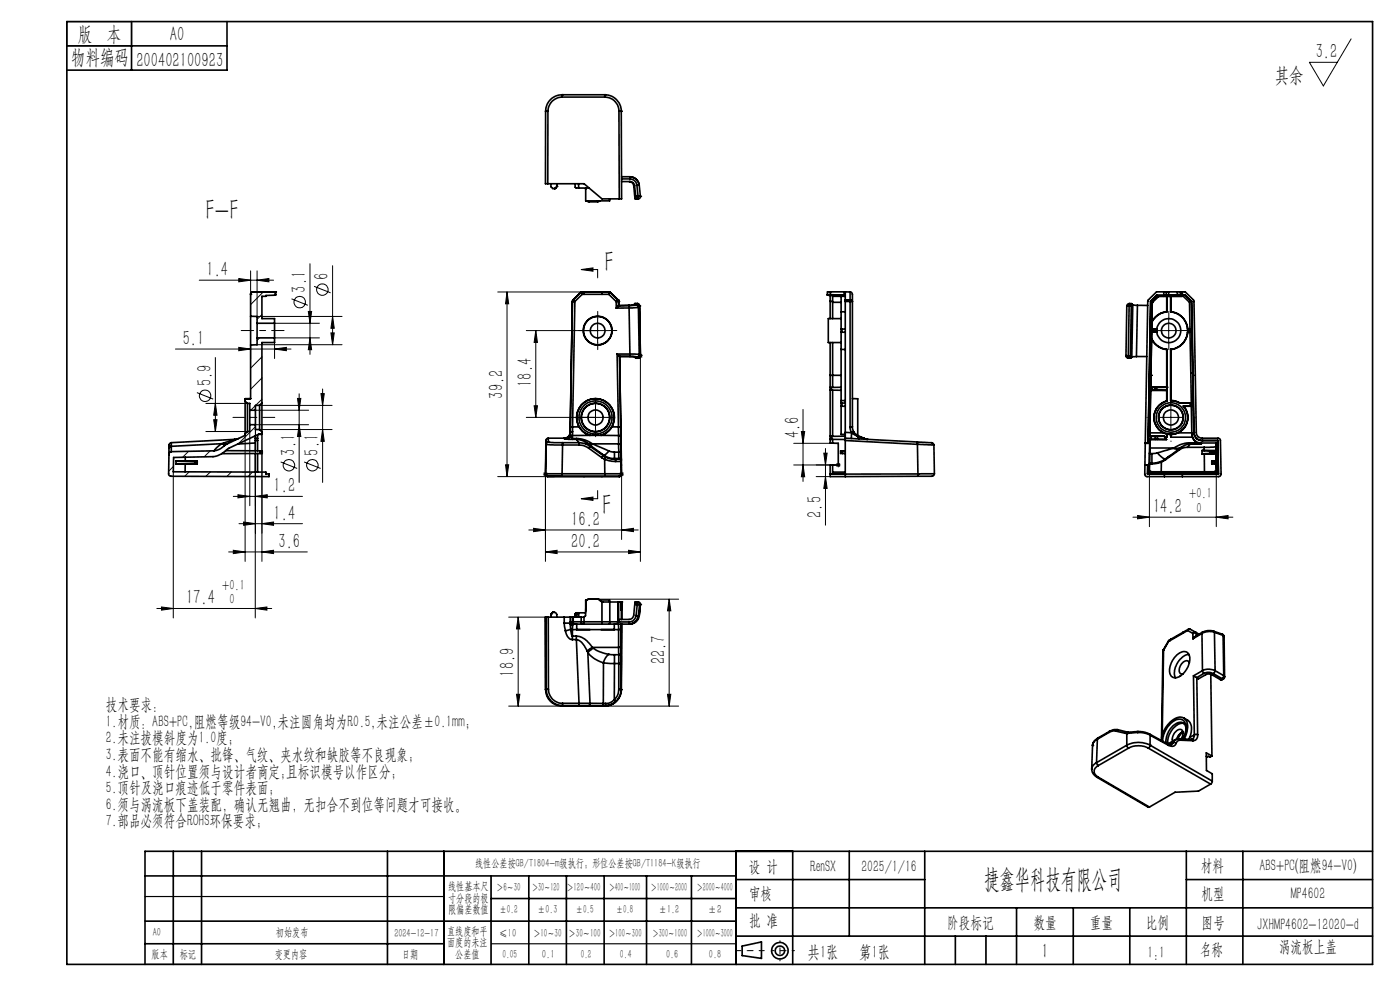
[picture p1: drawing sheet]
<svg xmlns="http://www.w3.org/2000/svg" width="297mm" height="210mm" viewBox="0 0 297 210" stroke-linecap="round" stroke-linejoin="round" font-family="sans-serif">
<g fill="none" stroke="#000" stroke-width=".21">
<path d="M286.6 8.2l-5.9 10-2.9-5h5.9M42.3 59.4h15.7M50.7 59.1l2.5 .3-2.5 .4zM53.2 57.5v9.6M54.5 59.4l2.5-.3v.7zM54.5 57.5v9.6h18.1M65.8 55.9v19.3M70.6 56.4v16.7M123.3 57.2h3.5v1.7M123.3 57.2l2.5-.4v.7zM37.2 74h24.5M45.7 75.8v15.7"/>
<path d="M50.7 73.7l2.5 .3-2.5 .4zM53.2 73.2v2.9M54.5 73.1h18.1M55.1 71.7l-.6 .5M55.6 75.7l-2.4 2.4M55.6 66.7l-1.1 1M55.8 61.9l-2.6 2.7M58.2 68.6h9.6M58.2 71.7h9.6M58.2 74l2.5-.3v.7zM58.2 72.7v3.4M58.2 68.5v.1"/>
<path d="M61.8 63.4l3.5 1.4M65.4 66.1h.7l-.3 2.5zM65.8 71.7l.3 2.5h-.7zM66.6 60.7l3.5 1.4M70.2 70.6h.7l-.3 2.5zM70.6 67.1l.3 2.5h-.7zM105.6 61.9h19.4M107.6 61.9l.3 2.5h-.7zM107.6 61.9v39.2M111.7 70.1h17.6M113.7 70.1v18.4M113.7 70.1l.3 2.5h-.7z"/>
<path d="M126.8 67.6v5M135.4 75.5h.9M135.5 75.1l.7 .7M135.9 75v44.1M136.2 75.1l-.7 .7M245.4 70.1h5M247.9 67.6v5M36.8 98.9l-1 1.1M40 95.7l-1.3 1.3M41.8 83.3l3.4 1.4M43.7 91.5h9.3v15.8M43.7 85.6h9.3"/>
<path d="M44.6 95.6l-1.3 1.3M45.3 89h.7l-.3 2.5zM45.7 85.6l.3 2.5h-.7zM52 92.3v26.8M54.2 87h11.3M54.2 90.1h11.3M54.2 86h16.2M54.2 86l-1 1M54.2 90.5l-3.6 3.6M55.6 92.1v27M55.6 80.2l-2.4 2.4M55.6 84.7l-1.4 1.3"/>
<path d="M59.5 98l3.5 1.4M63.1 84.5h.7l-.3 2.5zM63.5 83.5v18.8M63.5 90.1l.3 2.5h-.7zM64.5 98l3.5 1.4M68.1 83.5h.7l-.4 2.5zM68.4 82.5v19.8M68.4 91.1l.4 2.5h-.7zM70.4 91.1h-16.2v22M107.2 98.6h.7l-.3 2.5zM111.7 88.5h17.1M113.3 86.1h.7l-.3 2.4z"/>
<path d="M126.3 86.1v4.9M168.4 94h9.4M170 91.5h.7l-.3 2.5zM170.4 86.8v15.3M170.4 98.6l.3 2.5h-.7zM174.8 96.1h.7l-.4 2.5zM175.1 95.1v16.3M177.5 98.3l.7 .7M177.8 98.1v1M178.2 98.3l-.7 .7M178.3 98.6h-9.9M243.5 99.7l.7 .7"/>
<path d="M243.8 99.6v12.1M244.2 99.7l-.7 .7M245.9 88.5h5M248.4 86.1v4.9M257.7 99.7l.7 .7M258 99.6v12.1M258.4 99.7l-.7 .7M36.8 100.1v31M40.1 100.1l-.9 .9M44.6 100.1l-.9 .9M48.5 117.1h16.7M49.1 100.1l-.9 1"/>
<path d="M49.5 116.7l2.5 .4-2.5 .3zM49.5 105.3h14.7M50.5 104.9l2.5 .4-2.5 .3zM50.7 111.1h13.5M51.7 110.7l2.5 .4-2.5 .3zM53.6 100.1l-1 1M54.2 100.1v31M54.2 105.3l2.5-.4v.7zM55.6 117.1l2.4-.4v.7zM55.6 111.1l2.4-.4v.7zM105.6 101.1h22.1M112.2 112.4h23.2"/>
<path d="M113.2 112.1l2.5 .3-2.5 .4zM115.2 100.6h1M115.4 100.2l.7 .7M115.7 100.1v19M115.7 117.1l2.5-.4v.7zM115.7 117.1h20.2M116.1 100.2l-.7 .7M123.3 105.8l2.5-.4v.7zM126.8 104.1v1.7h-3.5M131.4 100.6h1M131.5 100.2l.7 .7M131.9 100.1v14.3"/>
<path d="M131.9 112.4l2.5-.3v.7zM132.2 100.2l-.7 .7M133.4 116.7l2.5 .4-2.5 .3zM173.1 101.1h3M175.1 101.1l.4 2.5h-.7zM240.3 109.7h21.2M241.3 109.4l2.5 .3-2.5 .4zM243.3 100.1h1M257.5 100.1h1M258 109.7l2.5-.3v.7zM33.3 129.1h24.3M34.3 128.8l2.5 .3-2.5 .3z"/>
<path d="M54.2 129.1l2.4-.3v.6zM107.9 130.9h8.4M109.9 130.9v18.9M109.9 130.9l.4 2.5h-.7zM126.8 127.1h17.2M142 127.1v22.7M142 127.1l.3 2.5h-.7zM107.9 149.8h11.3M109.6 147.3h.7l-.4 2.5zM128.3 149.8h15.7M141.6 147.3h.7l-.3 2.5z"/>
<circle cx="63.6" cy="64.1" r="1.21"/>
<circle cx="68.4" cy="61.4" r="1.21"/>
<circle cx="43.5" cy="84" r="1.2"/>
<circle cx="61.3" cy="98.7" r="1.21"/>
<circle cx="66.3" cy="98.7" r="1.21"/>
</g>
<g fill="none" stroke="#000" stroke-width=".35">
<path d="M14.2 4.6h277v200h-277zM14.2 9.7h34M27.9 4.6v10.3M48.2 4.6v10.3h-34M115.7 23.6h.5M115.7 23.6h.1M115.7 23.6v15.4h.5M116.2 39h7.7l3.8 3.2h3.7M116.2 23.6v15.4M116.9 39v.6l.4 .4h.3M117.6 40h.1M118.1 39.5h.1"/>
<path d="M118.1 39.5l-.2 .4-.3 .1M118.1 39v.5M119.2 20.6a3 3 0 0 0-3 3M119.2 20.1a3.5 3.5 0 0 0-3.5 3.5M119.2 20.1h.1M119.2 20.1v.5M119.2 20.1h9.1M119.2 20.6h9.1M122 39v.7l.2 .2h.6M122.7 39l.1 .9M122.8 39.9h2.2M124.2 39.9v.3"/>
<path d="M124.2 39.9v2.7h5.1v-.4M128.3 20.6a3 3 0 0 1 3 3M128.3 20.1h.1M128.3 20.1a3.5 3.5 0 0 1 3.5 3.5M128.3 20.1v.5M131.3 23.6h.5M131.3 23.6l.1 18.6M131.8 23.6h.1M131.8 23.6l.1 18.6h-.5M131.9 38.5l2.1 .1 .4 .3 .2 .5M131.9 37.5h1.7M131.9 38h1.7"/>
<path d="M133.5 38.5l.7 .3 .2 .6M133.6 37.5a2.05 2.05 0 0 1 2 1.8M133.6 38a1.52 1.52 0 0 1 1.5 1.3M133.6 37.5v.5M133.6 37.5a2.01 2.01 0 0 1 2 1.8M134.4 39.4l.3 2.8 .9-.1 .3-.4M134.4 39.4h.2M134.6 39.4l.3 2.3M135.1 39.3h.5M135.1 39.3l.3 2.4M135.6 39.3l.3 2.4M124.5 42.6l.5 .2h1.8l.4-.1"/>
<path d="M134.9 41.7v.5M134.9 41.7h.5M135.4 41.7v.5M135.4 41.7h.5M135.9 41.7h.1M53.2 62.4h.1M53.2 67.1v6.1M53.2 73.2v11.4h-1.2M53.2 62.4v4.7M53.2 67.1h1.3v1.5M53.7 61.9l-.3 .1-.2 .4M53.7 61.9h.1"/>
<path d="M54.5 68.6v3.1M54.5 71.7v1.4l-1.3 .1M54.5 71.7h3.7M54.5 68.6h3.7M58.2 68.6v3.1M58.2 71.7v1h-2.6v12.8M58.4 61.9h.1M58.4 61.9h-4.7M58.4 61.9l.1 .7M58.5 62.6l-2.9 .3v4.7h2.6v1M121.4 64h.6M121.4 64h.1"/>
<path d="M121.4 64l-.4 27.7M121.6 63.6l-.2 .4M121.6 63.6l.4 .4M121.6 63.6h.1M122 64l-.5 26.5M123.3 61.9l.2 .5M123.3 61.9h4.4M123.3 61.9l-1.7 1.7M123.3 61.9h6.1M123.3 61.9h.1M123.5 62.4l-1.5 1.6M123.5 62.4h5.7"/>
<path d="M123.9 61.9v.5M127.7 61.9v.5M127.7 61.9h1.7M129.2 62.4l1.5 1.6M129.4 61.9l-.2 .5M129.4 61.9l1.7 1.7M129.4 61.9h.1M130.7 64v1.4M130.9 75.1l.5 .5M130.9 75.1h2.7M130.9 75.1l.3 15.4M131.1 63.6l-.4 .4"/>
<path d="M131.1 63.6l.1 .4M131.1 63.6h.1M131.2 64h.1M131.2 64h-.5M131.2 64.9l-.5 .5M131.2 64.9h.1M131.2 64v.9M131.2 64l.1 .8M131.4 75.6h.1M131.4 75.6h2.2M131.4 75.6l2.9 .1 .6 .3M131.4 75.6l.3 14.9"/>
<path d="M131.4 75.6l.4 23M133.4 64.8l.1 .5M133.4 64.8l-2.2 .1M133.5 65.3l-2.8 .1M133.5 65.3l.1 9.8M133.6 75.1v.5M133.6 75.1l2 .1M133.6 75.6l1.5 .1M134.7 64.4l-.3 .3-.5 .1h-2.7M134.7 64.4h.1M134.7 64.4h.5M134.9 76h.1"/>
<path d="M134.9 76h.5M134.9 64.7l.4 .1 .1 .3M134.9 64.7l-1.5 .1M135.1 75.7l.3 .3M135.2 64.4l.4 .2 .1 .3M135.2 64.4l.3 .1 .2 .4M135.2 64.4h.1M135.2 64.4l-.3 .3M135.4 76h.1M135.4 65.1l-1.9 .2M135.4 65.1l.2 10.1M135.6 75.2a.49 .49 0 0 1-.5 .5"/>
<path d="M135.6 75.2l.3 .3M135.7 64.9h.1M135.7 64.9l.2 10.6M135.7 64.9l-.3 .2M135.9 75.5l-.1 .3-.4 .2M135.9 75.5a.49 .49 0 0 1-.5 .5M135.9 75.5h.1M175.5 62.5l.6 .1M175.5 62.5h.6M176.1 62.6v5M176.1 72.7v21.3h.5M176.1 63.9h.5"/>
<path d="M176.1 79.6h2.3M176.1 62.5l3 .1M176.2 61.9h-.7v.6M176.2 61.9h3.1M176.2 61.9l-.1 .6M176.6 62.9h2.7M176.6 62.7v4.9M176.6 72.7v9.5M176.6 64.1h1.8M178.4 66.1v3.7M178.4 70.4v3.7M178.4 67.6h-2.7v5.1h2.7"/>
<path d="M178.4 62.9v3.2M178.4 69.8v.6M178.4 74.1v10.9M178.4 69.8h.9M178.4 70.4l.2 .1M178.4 66.1h.9M178.4 74.1h.9M178.6 69.8v.7M178.6 70.5h.7M179.1 62.6h.2h-3.2M179.1 61.9v.7M179.3 63.6v.4"/>
<path d="M179.3 61.9v1.7M179.3 64v27.7M179.3 64h1M179.3 63.6h1M179.3 61.9h1M180.3 63.6l.4 .1 .1 .3h-.5M180.3 63.6v.4M180.3 61.9l.4 .1 .1 .4v28.1M180.3 61.9v1.7M180.3 64v26.5M238.9 75.5l.1 .3 .4 .2M238.9 75.5h.1"/>
<path d="M238.9 75.5h.5M239 64.9h.1M239 64.9h.5M239 64.9l-.1 10.6M239.4 76h.1M239.4 75.5v.5M239.4 76h.5M239.4 75.5h.4M239.5 64.9h.5M239.5 64.9l-.1 10.6M239.6 64.4l-.3 .1-.3 .4M239.6 64.4h.1"/>
<path d="M239.6 64.4l-.1 .5M239.6 64.4h.5M239.8 75.5l.1 .5M240 64.9l-.2 10.6M240.1 64.4l-.1 .5M240.1 64.4l.2 .3M240.1 75.7l-.2 .3M240.3 64.7l1 .1M240.3 64.7l-.2 11M241.1 75.6l-1 .1M241.1 75.6h2.2M241.3 64.8l-.2 10.8"/>
<path d="M241.3 64.8h2.2M243.8 79.6h.1M243.8 79.6l-.2 14.4M244.1 63.9h.1M244.1 63.9l-.5 30.1M244.1 63.9l-.3 15.7M244.2 79.6h.1M244.2 79.6l-.1 2.6M244.2 79.6l-.1 2.5M244.3 71.8a4 4 0 0 0 3.2 2.3M244.3 71.8a3.7 3.7 0 0 0 3.2 2.3M244.3 69.8h1.1"/>
<path d="M244.3 69.8h.1M244.3 70.4v1.4M244.4 68.4l-.1 1.4M244.4 64.1h.1M244.4 64.1l-.1 5.7M244.5 70.4h.1M244.5 69.8h.1M244.5 69.8v.6M245.4 62.6h1.6M245.4 62.6v.1M245.4 62.6l-1.3 1.3M245.4 62.7h1.6"/>
<path d="M245.4 62.7l-1.3 1.2M245.4 70.4h-1.1l-.1 9.2M245.7 62.9h.1M245.7 62.9h5.3l1.3 1.2 .1 5.7M245.7 62.9l-1.3 1.2M246.8 62.7v.2M246.9 61.9v.7M247 62.6h.4M247 62.6v.1M247.4 61.9h.5M247.4 61.9h-2l-1.9 1.9-.6 36.9 .4 .4h15.4l.3-.5-.2-7.4-.4-.3h-3.8l-.5-.3-.3-.7-.5-28.1-1.9-1.9h-1M247.4 61.9v.7"/>
<path d="M247.5 62.9v3.2M247.5 66.1l-1 .3-.9 .5-.8 .8-.4 .7M247.5 66.1a3.7 3.7 0 0 0-3.1 2.3M247.5 74.1v11M247.9 61.9h1.9M247.9 61.9v.7M247.9 62.6h-.5M248.4 62.9h.1M248.4 62.9v3.2a4 4 0 0 1 3.5 3.7M248.4 66.1a3.9 3.9 0 0 1 3.5 3.7M249.8 62.5h.6M249.8 61.9h.6"/>
<path d="M249.8 62.5l-1.9 .1M249.8 61.9v.6M250.4 62.5l.1 .1M250.4 61.9v.6M250.5 62.6h.3M250.5 61.9v.7M250.6 62.6l-3.6 .1M250.6 62.6v.3M250.8 61.9v.7M251.4 62.6h-.6M251.4 62.6h-.8M251.4 62.6l1.4 1.4"/>
<path d="M251.9 70.4a4 4 0 0 1-3.5 3.7v10.9M251.9 70.4h.3M251.9 70.4l.1 .1M252 70.5a4 4 0 0 1-3.6 3.6M252 70.5h.4M252.2 69.8v.6M252.4 70.5h.1M252.4 69.8h.1M252.4 69.8h-.5M252.4 69.8v.7l-.2-.1M252.4 69.8v.7M252.4 70.5l.2 8.6"/>
<path d="M252.6 79.1h.1M252.6 79.1l.1 6.4M252.8 64l.5 27.7M253 79.6h.1M253.1 79.6h.1M35.8 95.1v1.3M36.3 95.8l-.3 .1-.2 .5M36.3 94.7l-.3 .1-.2 .3M36.3 93.9l-.4 .3-.1 .9M36.3 93.9v.8M36.3 94.7v1.1M37.3 98.4h2"/>
<path d="M37.4 97.8h1.9M37.4 97.8l3.9 .1M37.4 97.8l-.1 .6M39.3 98.4v1.7M39.3 97.8h2.5M39.3 97v.8M41.3 98.3l-4 .1M41.3 98.3h.5M41.3 97.9v.4M41.8 98.3h.1M41.8 97.8l-.5 .1M41.8 97.8v.6h-2.5"/>
<path d="M41.8 98.3l-2.5 .1M45.4 95.6l-9.1 .2M47.1 94.1l-1 .7-.7 .8M47.1 94.1l.5 .2 .4-.1M47.1 94.1l-10.8 .6M47.4 94l.8 .1M47.4 94l-.3 .1M47.9 95.6h7.3M48.2 94.1l-.6 .5a3.5 3.5 0 0 1-2.2 1M49.8 93.2l-2.4 .8M49.8 93.2l-13.5 .7M50.6 93l-.8 .2"/>
<path d="M52 85.1v6.9M52 84.6h.1M52 85.1l.5 .5M52 84.6v.5M52 92v.3l-3.8 1.8M52.5 85.6h.5v1.4M52.5 85.6v5.9M52.5 91.5l-.5 .5M53 87v3.1M53 90.1v1.4h-.5M53 87h1.2M53 90.1h1.2"/>
<path d="M53.2 84.6h-1.2M54.2 92.5v1.5M54.2 93h.4M54.2 93.4h.4M54.2 94l-3.7 .2M54.2 94v1.6M54.2 96.2v3.9M54.2 90.1v1h.9l.5 .5M54.2 87v3.1M54.6 92.2v.8M54.6 93v.4M54.6 93.4v2.2"/>
<path d="M54.6 96.2v3.9M54.8 92.1h.8M54.9 92.1l-6.7 3.3a5.2 5.2 0 0 1-3 1.5l-8.4 .1v3.1h19.6v.4h.7v.6l-21-.1-.3-.3v-4.3M55.1 86v5.1M55.1 86h-.9v1M55.2 95.6h.4v.6h-.4M55.2 95.6v.6M55.2 96.2h-8.1M55.6 92.1h.1M55.6 85.5v6.1M55.6 91.6v.5M55.6 85.5l-.5 .5"/>
<path d="M115.8 93.4l-.1 7.2M115.8 93.4l.1 .9M115.9 94.3l3.4 .1M115.9 94.3l-.2 6.2M116.3 92.9l-.3 .2-.2 .3M116.3 92.9v.9M116.3 92.9h3.4M116.3 93.8l-.3 .1-.1 .4M116.3 93.8l3 .1M119.3 93.9v.5M119.3 94.4l-.1 6.1M119.3 94.4h3.5"/>
<path d="M119.3 93.9h3.5M119.7 93l.2 .1M119.7 92.9v.1M119.9 93.1l1.5 .1M121 91.8l-.2 .6-.4 .4-.7 .2M121 91.7l-.5 1-.8 .2M121 91.7l.1 .8M121.1 92.5l-.4 .4-.8 .2M121.1 92.5l.3 .5M121.4 93v.2M121.4 92.4l-.3 .1M121.4 93.2h.9"/>
<path d="M121.4 93h.9M121.4 92.4v.6M121.5 91.6l-.1 .8M121.5 90.5v1.1M121.5 91.6h-.4l-.1 .2M121.5 90.5h-.5v1.3M121.5 90.5h1.4M122.3 93.2l1.3 .3 1 .5M122.3 93v.2M122.3 93a6 6 0 0 1 3.4 1.1M122.3 93.2l.5 .7M122.8 94.4l1.1 .2 1 .5"/>
<path d="M122.8 93.9v.5M122.8 93.9l1.2 .2 1.2 .6M122.9 90.5a4 4 0 0 1 3.4-6 4 4 0 0 1 3.5 6M122.9 90.5l.9 1.1 1.4 .7M124.6 94l.5 .2 .6-.1M124.6 94l.1 .1M124.7 94.1l3.3 2.4M124.7 94.1l.5 .2 .7-.1M124.7 94.1l.5 .6M124.9 95.1l2.8 2M125.2 94.7l-.3 .4M125.2 92.3a4 4 0 0 1-2.1-6.1 4 4 0 0 1 6.5 0 4 4 0 0 1-2.1 6.1"/>
<path d="M125.2 94.7l2.8 2M125.2 92.3l-3.8 .1M125.2 92.3h2.3M125.7 94.1l.2 .1M125.7 94.1h5.5M125.9 94.2l3.3 1.5M127.5 92.3l3.7 .1M127.7 97.1l.6 .3M128 96.7l-.3 .4M128 96.7l.5 .3M128 96.5l1.1 .6 1.3 .2M128 96.5v.2"/>
<path d="M128.3 97.4l.9 .3 1.4 .2M128.3 97.4v3.1M128.5 97l-.2 .4M128.5 97l.9 .3 .9 .1M129.2 95.7a1.54 1.54 0 0 1-1.2 .8M129.2 95.7l1.2 .2M129.8 90.5a4 4 0 0 1-2.3 1.8M129.8 90.5h1.4M130.3 97.4l.3 .2v.3M130.4 95.9v1.4M130.4 97.3l-.1 .1M130.4 97.3h.9"/>
<path d="M130.4 95.9h.9M131.2 90.5v1.9M131.2 90.5h.5M131.2 94.1l.4 .2 .1 .3M131.2 94.1l.1 1.8M131.2 92.4l.4 .1 .1 .3M131.2 92.4v1.7M131.3 97.4h.3l.2 .5M131.3 97.4h-1M131.3 97.3l.3 .1 .2 .3M131.3 95.9v1.4M131.3 95.9l.5 .1"/>
<path d="M131.3 97.3v.1M131.7 90.5v2.3M131.7 94.6l.1 1.5M131.7 92.8v1.8M131.8 96v1.6M131.8 97.9h-1.2M131.8 96.1v1.5M131.8 97.9v2.6M131.8 96v.1M131.8 97.6v.1M131.8 97.7v.2M131.8 98.7l.1 1.9"/>
<path d="M131.8 98.6v.1M176.1 92.6h.4M176.1 93.2h.4M176.1 82.2h.2M176.1 82.8h.2M176.3 82.2v.6M176.3 82.8h2.1M176.5 93.2h2.8M176.5 92.6v.6M176.6 98.7h-.5v2.4h3.2M176.6 82.8v9.8M176.6 93.2v.8"/>
<path d="M176.6 98.7v1.8M176.6 94h1.2v4.6l-1.2 .1M178.4 86.1v6h.9M178.4 85v.5M178.4 85h.9M178.4 85.5h.9M178.4 85.5v.6M178.4 86.1l.2 .1M178.4 82.2h-2.1M178.6 85.5v.7M178.6 86.2h.7M178.7 95.6v.6"/>
<path d="M179.1 92.1l.2 .1M179.3 92.9v.5M179.3 91.7v1.2M179.3 93.4l15.3 .9M179.3 93.4v7.2M179.3 92.9l15.3 .9M179.3 95.6h-1v.6h1M179.3 91.7l1.4 .1M179.3 92.5l-2.8 .1M180.3 90.5l.4 1.3M180.3 90.5h.5M180.7 91.8l1.2 .7"/>
<path d="M180.7 91.8l-.1 1.2M180.8 90.5l.3 1.1M180.8 84.6h1.2v7.7M181.1 91.6l-.4 .2M181.1 91.6l.9 .8M181.9 92.5l.3 .6M181.9 92.5l1.5 .5M182 92.4l-.1 .1M182 92.4l1.4 .6M183.4 93l.7 .2M194.6 94.3l3.5 .1M194.6 93.8v.5"/>
<path d="M194.6 93.8l3 .1 .4 .2 .1 .3M194.6 94.3l.1 6.2M198.1 94.4l.1 6.1M242.9 98.6v.1M243 94h.9l-.1 4.6M243 94h.1M243.5 98.7h.1M243.5 98.7v1.8M243.6 94h.1M243.8 98.6l-.9 .1M243.8 98.6v.1M243.8 98.7v1.4"/>
<path d="M243.9 96.2v2.1M243.9 98.3l.5 .1M243.9 96.2h.5M243.9 98.3h.1M243.9 98.3l-.1 1.8M243.9 98.3h.5M243.9 95v1.2M243.9 93.2h3.6M243.9 95h5.2M243.9 91.8v.8M243.9 91.8h3M244.1 92.6h.1"/>
<path d="M244.1 93.2h.1M244.1 82.2h.9M244.1 82.8h3.4M244.1 82.8h.1M244.1 92.6v.6M244.1 82.8l-.2 9M244.1 82.8l-.2 9.8M244.1 82.1v.1M244.1 82.1l3.4 .1M244.3 82.2h.1M244.3 82.2v.6h-.2M244.3 82.2v.6h.7"/>
<path d="M244.4 96.2v2.1M244.4 98.3v.1M245 82.2h.4M245 82.8h.4M245 82.2v.6M245.1 93.2h.4M245.1 93.2h-1.2v1.8M245.4 82.8h2.1M245.4 82.2v.6M245.5 92.6h-.4v.6M245.5 96.1l-1.1 .1M245.5 96.1a2.43 2.43 0 0 0 1.8 1.2"/>
<path d="M245.5 93.2h2M245.5 92.6v.6M246.4 98l-1.2 .3-.8 .1M246.4 98l-.1 2.1M246.9 91.8l.6 .2M247 92.5l.1 .2M247 92.5l-3.1 .1M247 92.5l-1.5 .1M247.1 92.7l.4 .5M247.1 92.7h.4M247.3 97.3l-1.3 .7-1.6 .3M247.3 97.3v.2"/>
<path d="M247.3 97.5l-.9 .5M247.5 97.2l-.2 .1M247.5 85a3.6 3.6 0 0 0-2.7 3.2 3.6 3.6 0 0 0 2.1 3.6M247.5 92v.7M247.5 92h.1M247.5 85v.1M247.5 82.2h.1M247.5 92l.9 .1M247.5 85.1a3.6 3.6 0 0 0-2.4 4.9 3.6 3.6 0 0 0 5.2 1.6 3.6 3.6 0 0 0 .7-5.5M247.5 82.2h-2.1M248.2 96.7l-.7 .5M248.4 85h.7l1.2 .5"/>
<path d="M248.4 84.9l.7 .1 1.2 .5M248.4 92.2v.5M248.4 92.1v.1M248.4 92.1v.6M248.4 92.7h4.6M248.8 95.1l-3.3 1M249.1 95l-.3 .1M249.9 91.8l-1.5 .4M249.9 91.8h2.9M250.2 95.5l-2.9 2M250.3 85.5h.1M250.6 94.9l-.8 .3-1-.1"/>
<path d="M250.6 94.9l-2.4 1.8M250.6 94.9l-.4 .6M250.7 94.8l-.7 .3-.9-.1M250.7 94.8l-.1 .1M251 86.1l.1 .1M251 86.1h1.5M251.1 86.2a3.6 3.6 0 0 1-1.2 5.6M251.1 86.2h1.6M251.9 94.9l-1.1 .2-.6 .4M251.9 94.9h3.5M252.5 93.9a6.2 6.2 0 0 0-3.4 1.1M252.5 93.9v.3"/>
<path d="M252.5 94.2l-.7 .1-1.1 .5M252.5 93.9h1.4M252.5 85.5v.6M252.5 86.1l.2 .1M252.5 94.2l-.6 .7M252.5 94.2h2.3M252.7 86.2h.1M252.7 85.5h.1M252.7 85.5h-2.4M252.7 85.5v.7M252.7 86.2l.1 5.6M252.8 92h.1"/>
<path d="M252.8 92l.2 .7M252.8 91.8v.2M252.8 92a1.99 1.99 0 0 0 2 2M253 92.7l.3 .6 .6 .6M253.3 91.7l.2 .9 .3 .4M253.3 91.7h.1M253.3 91.7l.1 .6 .4 .7M253.8 93h.1M253.8 93l.5 .3 .7 .1M253.8 93l.8 .4h.4M253.9 93.9l.9 .3M254.8 94v.2"/>
<path d="M254.8 94h3.2M255 96.3h.5M255 93.4h.1M255 95.6h1.6M255 95.6h.4M255 95.6v.7M255 93.4h3.4l.1 7.2M255.4 95.6h2.6M255.4 94.9v.7M255.5 96.3h2.5M255.5 96.3v3.8M256.6 96.2h.5"/>
<path d="M256.6 95.6h.5M256.6 96.2l-1.6 .1M256.6 95.6v.6M257.1 97.8v.1M257.1 97.8h.9M257.1 98.4h.9M257.1 97.8v.6M257.1 98.3h.5M257.1 97.9h.5M257.1 98.3v.1M257.1 95.6h.9M257.1 96.2h.9"/>
<path d="M257.1 95.6v.6M257.1 97.9v.4M257.5 95.6v.6M257.6 98.3h.4M257.6 97.9v.4M257.8 95.6h.1M257.8 95.6l.1 .6M257.9 96.2h.1M258 94.7l-2.6 .2M258 95.6h.1M258 96.3v1.5M258 94.7v.9"/>
<path d="M258 97.8h.1M258 97.8l-.4 .1M258 94v1.6M258 98.4v1.7M258 98.4h.1M258 97.8v.6M258 98.3v.1M258 94v.7M258 96.2v.1M258 96.2l.1 3.9M258.3 93.4l.2 7.1M115.7 100.6v.2l.5 .3"/>
<path d="M115.7 100.5l.3 .4M115.7 100.5h.1M115.8 100.5l.2 .4M116 100.9l.2 .1M116.2 101.1h15.2M116.2 101h3M116.2 101v.1M119.2 101h-2.8M119.2 100.5h-3.5M119.2 100.5v.5M119.2 101h.1M119.2 100.5h9.1"/>
<path d="M119.2 101h9.1M128.3 100.5v.5M128.3 100.5h3.5M128.3 101h3M131.3 101l.1 .1M131.8 100.5h.1M131.8 100.5l-.1 .3-.4 .2M131.8 100.5l.1 .1M131.9 100.6l-.1 .3-.4 .2M176.6 100.1h2.7M179.3 100.6v.5M194.7 100.5v.5"/>
<path d="M194.7 100.5h.1M194.7 100.5h-18.6l3.2 .1M194.7 101l-15.4 .1M198.2 100.5h-3.5M198.2 100.5l-.1 .4-.4 .1h-3M243.5 100.5h.1M243.5 100.5h15M243.8 100.1h14.3M243.8 100.1h2.5M243.8 100.1h.1M246.3 100.1h9.2M246.8 100.1v.4"/>
<path d="M247 100.5h.1M247 100.5v.6M247 100.5h3.8v.6M250.6 100.1v.4M255.5 100.1h2.5M258 100.1h.1M258.5 100.5v.1M115.7 130.9h.1M115.7 130.9v15.4M115.8 130.9h.5M115.8 130.9l.1 15.3M116.3 130.9h3.4"/>
<path d="M116.3 130.9v15.3M116.9 130.3h.1M116.9 130.3v.6M117.3 129.9h.5l.2 .2 .1 .8M117.3 129.9h.1M117.3 129.9l-.4 .4M119.7 132.2h1.3M119.7 130.9h1.3M119.7 132.2l.2 1.6M119.7 130.9v1.3M119.9 133.8a1.96 1.96 0 0 0 1.5 1.9M121 131.9v.3"/>
<path d="M121 131.9l.1 .3 .4 .2M121 132.2l.2 .4 .3 .1M121 132.2l.1 1.3M121 130.9v1.3M121 131.9h.4M121 130.9h.4M121.1 133.5l.3 .1M121.1 133.5l-1.2 .3M121.1 133.5l.3 1.4M121.4 131.9l.3 .4 .3 .1-.4-.2v-.3M121.4 131.9h.2M121.4 130.9h.2"/>
<path d="M121.4 134.9v.8M121.4 130.9v1M121.4 133.6v1.3M121.4 134.9h.9M121.4 135.7h.9M121.4 133.6h3.8M121.5 132.7l-.1 .9M121.5 132.4h.1M121.5 132.4v.3M121.6 131.9h9.5M121.6 130.9h2.3M121.6 130.9v1"/>
<path d="M122 130.2h.1M122 130.2v.7M122.2 130h.1M122.2 130h.6M122.2 130l-.2 .2M122.3 134.9l.7 .1a4.9 4.9 0 0 1 2.7 2.3M122.3 135.7a3.9 3.9 0 0 1 2.3 2.4M122.3 134.9v.8M122.3 135.7l.5 13.5M122.3 130.2v.7M122.3 130.2h.1M122.3 132.4v1.2h8v-1.2"/>
<path d="M122.5 130h.1M122.5 130l-.2 .2M122.8 130h1.4M122.8 130v.9M123.3 130.9v1.1l.2 .4M123.9 130.9v1.5M124.3 127.7l-.1 2.9-.3 .3M124.3 127.7h.1M124.5 127.3h-.3v2.4M124.6 138.1l.1 .3M124.7 138.4l1.2 1.2 2.1 1M124.7 138.4l.5 10.8"/>
<path d="M125 127.1a.6 .6 0 0 0-.7 .6M125 127.1l-.5 .1-.2 .5M125 127.1h.1M125 127.1h1.8M125.7 137.3l-1.1 .8M125.7 137.3h5.5M125.7 137.3l.2 .2M125.9 137.5l-1.2 .9M125.9 137.5l1.1 .7 2.2 .6M126.8 127.1l.4 .1M126.8 127.1l.9 .6M127.2 127.3h2.1l.1 4.8-.2 .3"/>
<path d="M127.5 133.6h3.7M127.7 127.7v4.7M127.7 127.7h3.4M129.2 138.8a2.83 2.83 0 0 0-1.2 1.8M129.2 138.8l1.2 .1M130.4 138.9v1.8M130.4 138.9h.9M130.7 132.4h.1M131.1 131.9l-.1 .3-.3 .2M131.1 131.9h.1M131.1 127.7h.1M131.1 127.7v4.2"/>
<path d="M131.2 132.4v1.2M131.2 131.9l-.1 .3-.4 .2M131.2 131.9h.1M131.2 131.9l-.1 .4-.4 .1M131.2 137.3l.1 1.6M131.2 127.7v4.2M131.2 133.6v3.7M131.2 127.7h.7M131.2 131.9h2.2M131.3 138.9v1.8M131.7 133v.4M131.7 137.1l.1 1.3"/>
<path d="M131.7 133.3l-.5 .3M131.7 137.1l-.5 .2M131.7 132.4v.9M131.7 133.3v3.8M131.8 138.4v2.3h-.5M131.8 138.4l-.2 .4-.3 .1M131.8 127.7v1.7M131.8 127.7l.1 3.7M131.9 127.7h.1M131.9 132.4l-.1 13.9M133.4 131.9l.1 .5M134.7 128.2l-.3 2.3-.3 .7-.6 .2h-2.3"/>
<path d="M134.7 128.2h.5M134.9 130.6h.5M134.9 130.6a1.52 1.52 0 0 1-1.5 1.3M135.2 128.2h.5M135.2 127.7v.5M135.2 128.2l-.3 2.4M135.2 127.7l.4 .2 .1 .3M135.4 127.7l.3 .2 .2 .3M135.4 131l-.4 .6a1.82 1.82 0 0 1-1.5 .8M135.4 130.8l-.1 .4a2.08 2.08 0 0 1-1.8 1.2M135.4 127.7h-.7v.5M135.4 130.6v.3"/>
<path d="M135.4 130.6h.2M135.6 130.6a1.97 1.97 0 0 1-2 1.8h-12.1M135.7 128.2h.2M135.7 128.2l-.3 2.4M135.9 128.2h.1M135.9 128.2l-.3 2.4M246.7 138.1l-.3 18.3M246.8 137.9l-.1 .2M246.8 137.9h.1M246.8 137.9l-.2 18M247.9 135.9v.1M247.9 135.9l-1.1 2"/>
<path d="M247.9 136l-1.1 1.9M248.2 135.9l-.3 .1M248.3 135.6l-.1 .3M248.3 135.6l-.4 .3M249.6 139a1.78 1.78 0 0 1 2.4-.5 3.6 3.6 0 0 1-1 4.4 1.81 1.81 0 0 1-2.5 .6 3.8 3.8 0 0 1 1.1-4.5zM250.9 134.3l-2.7 1.6M251 134.1l-.1 .2M251 134.1l-2.7 1.5M252 133.7l.4-.3 1.2 .7M252 133.7l-1.1 .6M252 133.7l1 .7M252.2 133.4l-1.2 .7"/>
<path d="M252.2 138.8a4 4 0 0 0-2.9 4.9l.1 .1M253 134.4l.1 1.1M253.6 134.1h-.2l-.4 .3M253.6 134.1l.2 .2M253.6 134.1l.8 .4M253.8 134.3l-.8 .1M253.8 134.3v.6M253.8 134.3l.4 .3M255 134.4l-1.9 1.1M255 134.4l.1 7.9M255.1 134.1l-1.7 1-.3 .4M255.1 134.1l-.1 .3"/>
<path d="M257.5 133.9l-1.3-.1-1.1 .3M257.5 133.9l.1 .2M257.5 133.9l1.8 .6M257.6 134.1a3.2 3.2 0 0 0-2.6 .3M257.6 134.1l.2 8.2M257.6 134.1l1.9 .7M259.3 134.5l.4 .5M259.3 134.5l.2 .3M259.5 134.8l.2 .2M259.5 134.8l.1 8.5M259.7 135l.1 8.6M115.7 146.3a3.5 3.5 0 0 0 3.5 3.5"/>
<path d="M115.7 146.3h.1M115.9 146.2h.4M115.9 146.2a3.5 3.5 0 0 0 3.4 3.5M115.9 146.2l-.2 .1M116.3 146.2a2.95 2.95 0 0 0 3 3M119.2 149.8h9.1M119.3 149.2v.5M119.3 149.2h3.5M119.3 149.7h3.5M119.3 149.7l-.1 .1M122.8 149.2h2.4M122.8 149.2v.5"/>
<path d="M122.8 149.7h2.1M124.9 149.7h2.8M125.2 149.2l-.1 .4-.2 .1M125.2 149.2h2.8M127.7 149.7h.6M128 149.2l-.2 .4-.1 .1M128 149.2h.5M128 140.6l2.4 .1M128 140.6v8.6M128.3 149.7v.1M128.3 149.7h.1M128.5 149.2l-.2 .5"/>
<path d="M130.3 148.4a2.48 2.48 0 0 1-1.8 .8M130.3 148.4l.3 .4M130.4 140.7h.9M130.4 140.7l-.1 7.7M130.5 149l-.7 .4-1.4 .3M130.6 148.8l-1.1 .7-1.1 .2M131.3 146.3a2.94 2.94 0 0 1-1 2.1M131.3 146.3h.5M131.3 140.7v5.6M131.8 146.3a3.4 3.4 0 0 1-1.2 2.5M131.8 146.3h.1M131.8 146.3a3.5 3.5 0 0 1-3.5 3.5"/>
<path d="M231.8 158.1h.1M231.8 158.1l-.2 5.1M232.8 156.8a1.68 1.68 0 0 0-1 1.3M232.8 156.8l-.2 5M232.9 156.6l-.8 .6-.3 .9M232.9 156.6l-.1 .2M235.3 155.4l.1-.3-2.5 1.5M235.3 155.4l-2.5 1.4M236.7 155.1h-.7l-.7 .3M236.7 155.1l2 .4M237.1 154.8h-.7l-1.1 .3M237.1 154.8l2 .5-.4 .2"/>
<path d="M237.1 154.8l-.4 .3M238.7 155.5l.3 .1M239 158.1l.4 .6M239 158.1a5.4 5.4 0 0 1 5 0M239 155.6v2.5M239 158.1l-6.4 3.7M239.1 155.2l.3 .1M239.4 158.7a4.5 4.5 0 0 1 4.2 0M239.4 155.3l-.4 .3M239.4 158.7l-6.4 3.7M241.4 155.4v-.2a3.8 3.8 0 0 1 2.5 .5M241.4 155.4a4.9 4.9 0 0 1 2.6 .6"/>
<path d="M241.4 155.4l-2.4 .2M241.4 155.2l-2 .1M243.6 158.7l13.2 7.6M243.9 155.7l.1 .3M243.9 155.7l3.9 2.2M244 158.1h.1M244 158.1l-.4 .6M244 156v2.1M244 158.1l13.2 7.6M244 156l3.9 2.1M247.8 157.9l.1 .2M248.2 157.9l-.1 .1"/>
<path d="M248.8 157.5l-.4 .5-.6-.1M248.8 157.5l.7 .1M248.8 157.5l-.6 .4M249.3 156.9h.1M249.3 156.9l-.5 .6M249.5 157.6a1.03 1.03 0 0 1-1.6 .5M249.9 156.7l1-1.5-.9 .7-.4 .9M250.1 156.7l-.8 .2M250.1 156.7h.1M250.1 156.7l.3 .3M250.1 156.7l2.7 .1M250.4 157a.86 .86 0 0 0-.9 .6"/>
<path d="M250.4 157l2.7 .1M250.6 156.7a1.32 1.32 0 0 0-.1-2 2.04 2.04 0 0 0-1.7 2.5M250.7 155.4l-1 1.3M250.9 156.8a3.5 3.5 0 0 0 .2-4 2.25 2.25 0 0 0-3 .9 5.4 5.4 0 0 0-1.4 3.6M251.1 152.3l.8 .4a2.53 2.53 0 0 1 .7 3l-.2 .7M251.2 153.5a3.1 3.1 0 0 0-3.1 2.2l-.4 1.3 .1 .8 1.5-.9M251.2 156.8a3.7 3.7 0 0 0 .1-4.4 2.59 2.59 0 0 0-3.3 1 6.4 6.4 0 0 0-1.7 3.7M251.6 154.6a1.32 1.32 0 0 0-.8-1.4 1.32 1.32 0 0 0-1.6 .5 4.6 4.6 0 0 0-1.8 3.9M252.3 140.6a.79 .79 0 0 0-.7-.5 .79 .79 0 0 0-.7 .5 1.75 1.75 0 0 0-.5 2.3l.6 .1M252.4 156.4l-.2 .4M252.8 156.8l.3 .3M253 156.8h-.2"/>
<path d="M253 156.8h.1M253.2 143.4l.7 .3M253.2 143.4l.2 12.5M253.4 155.9l-.4 .9M253.4 155.9l-1 .5M253.9 143.7h.1M253.9 143.7l.3 .3 1.7-1h.8l2.2 1.2M253.9 143.7l.2 12.1M254.1 155.8a1.02 1.02 0 0 1-1 1.3M254.1 155.8l-.7 .1M255.1 142.3l.3 .5M255.1 142.3a2.9 2.9 0 0 1 2.7 0"/>
<path d="M255.1 142.3l-1.9 1.1M255.4 142.8a2.18 2.18 0 0 1 2 .1M255.4 142.8l-1.5 .9M256.9 143l.2 17.4M257.4 142.9l1.9 1.1M257.8 142.3l-.4 .6M257.8 142.3l1.8 1M259.3 144h.2M259.3 144l-.4 .2M259.5 144l-.3 .2h-.3M259.6 143.3l-.3 .7M259.6 143.3l.2 .3"/>
<path d="M259.8 143.6l-.3 .4M231.6 163.2l.3 .9 .8 .8M232.6 161.8l.4 .6M232.6 161.8l-.8 .6-.2 .8M232.7 164.9l10.9 6.3h.2M233 162.4a1.3 1.3 0 0 0-.9 1.2 1.3 1.3 0 0 0 .9 1.2M233 164.8l-.3 .1M233 164.8l10.8 6.4M256.8 166.3l-2.6 1.5-4.9 .3-5.5 3.1M257.1 160.4l-1.2-.7v3.7l1.3 .7v1.6M257.1 160.4l-.4 .2-.8-.2M257.2 165.7l-.4 .6"/>
<path d="M30.8 195.4h125.4M30.8 185.8h125.4M36.8 180.6v24M42.8 180.6v24M82.2 180.6v24M94.2 180.6v24M104.2 185.8v18.8M104.2 190.6h52M112.2 185.8v18.8M120.2 185.8v18.8M128.2 185.8v18.8M137.2 185.8v18.8"/>
<path d="M146.7 185.8v18.8M156.2 180.6v24M156.2 186.6h40M156.2 198.6h135M156.2 192.6h135M168.2 180.6v24M180.2 180.6v18M196.2 180.6v24M202.7 198.6v6M209.2 198.6v6M215.7 192.6v12M227.7 192.6v12"/>
<path d="M239.7 192.6v12M251.7 186.6h39.5M251.7 180.6v24M263.7 180.6v24M291.2 180.6h-260.4v24M30.8 200.2h63.4M157.4 200.7l4.1-.9v3.5l-4.1-.6z"/>
<circle cx="126.8" cy="70.1" r="1.54"/>
<circle cx="126.8" cy="70.1" r="3.1"/>
<circle cx="126.8" cy="70.1" r="3"/>
<circle cx="247.9" cy="70.1" r="1.55"/>
<circle cx="247.9" cy="70.1" r="2.54"/>
<circle cx="126.3" cy="88.6" r="3"/>
<circle cx="126.3" cy="88.6" r="1.59"/>
<circle cx="126.3" cy="88.6" r="3.5"/>
<circle cx="248.4" cy="88.6" r="2.62"/>
<circle cx="248.4" cy="88.6" r="2.6"/>
<circle cx="248.4" cy="88.6" r="1.59"/>
<circle cx="248.4" cy="88.6" r="3.1"/>
<circle cx="165.5" cy="201.7" r="1.74"/>
<circle cx="165.5" cy="201.7" r="1"/>
</g>
<path d="M60.3 70.1h-9.1" fill="none" stroke="#000" stroke-width=".21" stroke-dasharray="15.2 1.3 1.3 1.3" stroke-dashoffset="12.6"/>
<path d="M58.3 88.5h-8.9" fill="none" stroke="#000" stroke-width=".21" stroke-dasharray="15.2 1.3 1.3 1.3" stroke-dashoffset="12.7"/>
<g fill="none" stroke="#000" stroke-width=".21" stroke-dasharray="15.2 1.3 1.3 1.3">
<path d="M124.3 70.1h-1.5M126.8 67.6v-1.5M126.8 72.6v1.6M129.3 70.1h1.6M245.5 70.1h-1.6M248 67.6v-1.5M248 72.6v1.6M250.5 70.1h1.5M123.8 88.5h-1.6M126.3 86v-1.6M126.3 91v1.6M128.8 88.5h1.6"/>
<path d="M243.4 88.5h-.1M248.4 83.5v-.1M248.4 93.5v.2M253.4 88.5h.1"/>
</g>
<path d="M162.1 201.7h-6" fill="none" stroke="#000" stroke-width=".21" stroke-dasharray="15.2 1.3 1.3 1.3" stroke-dashoffset="14.1"/>
<path d="M168.5 201.7h-4.8" fill="none" stroke="#000" stroke-width=".21" stroke-dasharray="15.2 1.3 1.3 1.3" stroke-dashoffset="14.7"/>
<path d="M165.5 199.6v4.2" fill="none" stroke="#000" stroke-width=".21" stroke-dasharray="15.2 1.3 1.3 1.3" stroke-dashoffset="15"/>
<path d="M14.2 4.6h13.7v5.1h-13.7zM30.8 190.2h63.4M30.8 204.6h63.4M104.2 200.2h52" fill="none" stroke="#000" stroke-width=".25"/>
<g fill="#000">
<path d="M54.5 59.4l2.5-.3v.7zM50.7 59.1l2.5 .3-2.5 .4zM58.2 74l2.5-.3v.7zM50.7 73.7l2.5 .3-2.5 .4zM54.2 105.3l2.5-.4v.7zM50.5 104.9l2.5 .4-2.5 .3z"/>
<path d="M123.3 57.2l2.5-.4v.7zM123.3 105.8l2.5-.4v.7z"/>
<path d="M70.2 70.6h.7l-.3 2.5zM70.6 67.1l.3 2.5h-.7z"/>
<path d="M107.6 61.9l.3 2.5h-.7zM107.2 98.6h.7l-.3 2.5z"/>
<path d="M113.7 70.1l.3 2.5h-.7zM113.3 86.1h.7l-.3 2.4zM170 91.5h.7l-.3 2.5zM170.4 98.6l.3 2.5h-.7zM142 127.1l.3 2.5h-.7zM141.6 147.3h.7l-.3 2.5zM109.9 130.9l.4 2.5h-.7zM109.6 147.3h.7l-.4 2.5zM65.4 66.1h.7l-.3 2.5zM65.8 71.7l.3 2.5h-.7zM63.1 84.5h.7l-.3 2.5zM63.5 90.1l.3 2.5h-.7zM68.1 83.5h.7l-.4 2.5zM68.4 91.1l.4 2.5h-.7zM45.7 85.6l.3 2.5h-.7zM45.3 89h.7l-.3 2.5z"/>
<path d="M174.8 96.1h.7l-.4 2.5zM175.1 101.1l.4 2.5h-.7z"/>
<path d="M49.5 116.7l2.5 .4-2.5 .3zM55.6 117.1l2.4-.4v.7z"/>
<path d="M51.7 110.7l2.5 .4-2.5 .3zM55.6 111.1l2.4-.4v.7zM34.3 128.8l2.5 .3-2.5 .3zM54.2 129.1l2.4-.3v.6z"/>
<path d="M113.2 112.1l2.5 .3-2.5 .4zM131.9 112.4l2.5-.3v.7z"/>
<path d="M133.4 116.7l2.5 .4-2.5 .3zM115.7 117.1l2.5-.4v.7z"/>
<path d="M241.3 109.4l2.5 .3-2.5 .4zM258 109.7l2.5-.3v.7z"/>
</g>
<g font-size="6.3">
<text x="43.6" y="46.7">F-F</text>
<text x="128.2" y="57.8">F</text>
<text x="127.8" y="109.2">F</text>
</g>
<text font-size="5.6" x="208.8" y="188.3">捷鑫华科技有限公司</text>
<g font-size="4.4">
<text x="16.5" y="8.6">版 本</text>
<text x="36.1" y="8.6">A0</text>
<text x="15.1" y="13.7">物料编码</text>
<text x="28.9" y="14.2">200402100923</text>
<text x="270.4" y="17.3">其余</text>
<text x="279.1" y="12.3">3.2</text>
<text x="43.8" y="58.6">1.4</text>
<text x="69.7" y="59.4" transform="rotate(-90 69.7 59.4)">6</text>
<text x="64.9" y="62.1" transform="rotate(-90 64.9 62.1)">3.1</text>
<text x="38.8" y="73.2">5.1</text>
<text x="44.8" y="81.9" transform="rotate(-90 44.8 81.9)">5.9</text>
<text x="112.8" y="82.1" transform="rotate(-90 112.8 82.1)">18.4</text>
<text x="106.7" y="84.5" transform="rotate(-90 106.7 84.5)">39.2</text>
<text x="169.5" y="92.9" transform="rotate(-90 169.5 92.9)">4.6</text>
<text x="62.6" y="96.7" transform="rotate(-90 62.6 96.7)">3.1</text>
<text x="67.6" y="96.7" transform="rotate(-90 67.6 96.7)">5.1</text>
<text x="58.1" y="104.4">1.2</text>
<text x="58.1" y="110.2">1.4</text>
<text x="121.2" y="111.5">16.2</text>
<text x="174.3" y="109.8" transform="rotate(-90 174.3 109.8)">2.5</text>
<text x="244.6" y="108.8">14.2</text>
<text x="59.1" y="116.2">3.6</text>
<text x="121.2" y="116.2">20.2</text>
<text x="39.5" y="128.2">17.4</text>
<text x="109.1" y="143.5" transform="rotate(-90 109.1 143.5)">18.9</text>
<text x="141.1" y="140.9" transform="rotate(-90 141.1 140.9)">22.7</text>
<text x="221" y="203.2">1</text>
</g>
<g font-size="3.8">
<text x="171.3" y="203.2">共1张</text>
<text x="182.3" y="203.2">第1张</text>
</g>
<g font-size="3.5">
<text x="22.4" y="150.6">技术要求:</text>
<text x="22.4" y="154.1">1.材质：ABS+PC,阻燃等级94-V0,未注圆角均为R0.5,未注公差±0.1mm；</text>
<text x="22.4" y="157.7">2.未注拔模斜度为1.0度；</text>
<text x="22.4" y="161.2">3.表面不能有缩水、批锋、气纹、夹水纹和缺胶等不良现象；</text>
<text x="22.4" y="164.7">4.浇口、顶针位置须与设计者商定;且标识模号以作区分；</text>
<text x="22.4" y="168.3">5.顶针及浇口痕迹低于零件表面;</text>
<text x="22.4" y="171.8">6.须与涡流板下盖装配，确认无翘曲，无扣合不到位等问题才可接收。</text>
<text x="22.4" y="175.3">7.部品必须符合ROHS环保要求；</text>
<text x="158.9" y="184.9">设 计</text>
<text x="171.9" y="184.9">RenSX</text>
<text x="182.7" y="184.9">2025/1/16</text>
<text x="254.7" y="184.7">材料</text>
<text x="267.2" y="184.7">ABS+PC(阻燃94-V0)</text>
<text x="158.9" y="190.8">审核</text>
<text x="254.9" y="190.7">机型</text>
<text x="273.8" y="190.8">MP4602</text>
<text x="158.9" y="196.5">批 准</text>
<text x="200.9" y="196.9">阶段标记</text>
<text x="219.3" y="196.9">数量</text>
<text x="231.2" y="196.9">重量</text>
<text x="243.1" y="196.9">比例</text>
<text x="254.9" y="196.9">图号</text>
<text x="266.7" y="197.3">JXHMP4602-12020-d</text>
<text x="243.4" y="203.2">1:1</text>
<text x="254.5" y="202.5">名称</text>
<text x="271.3" y="201.8">涡流板上盖</text>
</g>
<g font-size="3.1">
<text x="252.3" y="105.7">+0.1</text>
<text x="253.8" y="108.8">0</text>
<text x="47.1" y="125.1">+0.1</text>
<text x="48.7" y="128.2">0</text>
</g>
<g font-size="2.5">
<text x="100.8" y="184">线性公差按GB/T1804-m级执行；形位公差按GB/T1184-K级执行</text>
<text x="95.1" y="188.8">线性基本尺</text>
<text x="95.1" y="191.3">寸分段的极</text>
<text x="105.3" y="189.1">＞6～30</text>
<text x="112.9" y="189.1">＞30～120</text>
<text x="120.2" y="188.9">＞120～400</text>
<text x="129.2" y="188.9">＞400～1000</text>
<text x="138.1" y="189.1">＞1000～2000</text>
<text x="147.8" y="189.1">＞2000～4000</text>
<text x="95.1" y="193.8">限偏差数值</text>
<text x="105.9" y="193.8">±0.2</text>
<text x="114.1" y="193.8">±0.3</text>
<text x="122.2" y="193.8">±0.5</text>
<text x="130.7" y="193.8">±0.8</text>
<text x="139.8" y="193.8">±1.2</text>
<text x="150.2" y="193.8">±2</text>
<text x="32.2" y="203.2">版本</text>
<text x="32.4" y="198.6">A0</text>
<text x="38.1" y="203.2">标记</text>
<text x="58.3" y="203.2">变更内容</text>
<text x="58.5" y="198.6">初始发布</text>
<text x="83.7" y="198.7">2024-12-17</text>
<text x="85.3" y="203.2">日期</text>
<text x="94.8" y="198.3">直线度和平</text>
<text x="94.8" y="200.7">面度的未注</text>
<text x="96.6" y="203.2">公差值</text>
<text x="105.9" y="198.7">≤10</text>
<text x="106.6" y="203.2">0.05</text>
<text x="113.2" y="198.7">＞10～30</text>
<text x="115" y="203.2">0.1</text>
<text x="120.6" y="198.7">＞30～100</text>
<text x="123.2" y="203.2">0.2</text>
<text x="129.1" y="198.7">＞100～300</text>
<text x="131.5" y="203.2">0.4</text>
<text x="138.4" y="198.7">＞300～1000</text>
<text x="141.3" y="203.2">0.6</text>
<text x="147.8" y="198.7">＞1000～3000</text>
<text x="150.4" y="203.2">0.8</text>
</g>
</svg>
